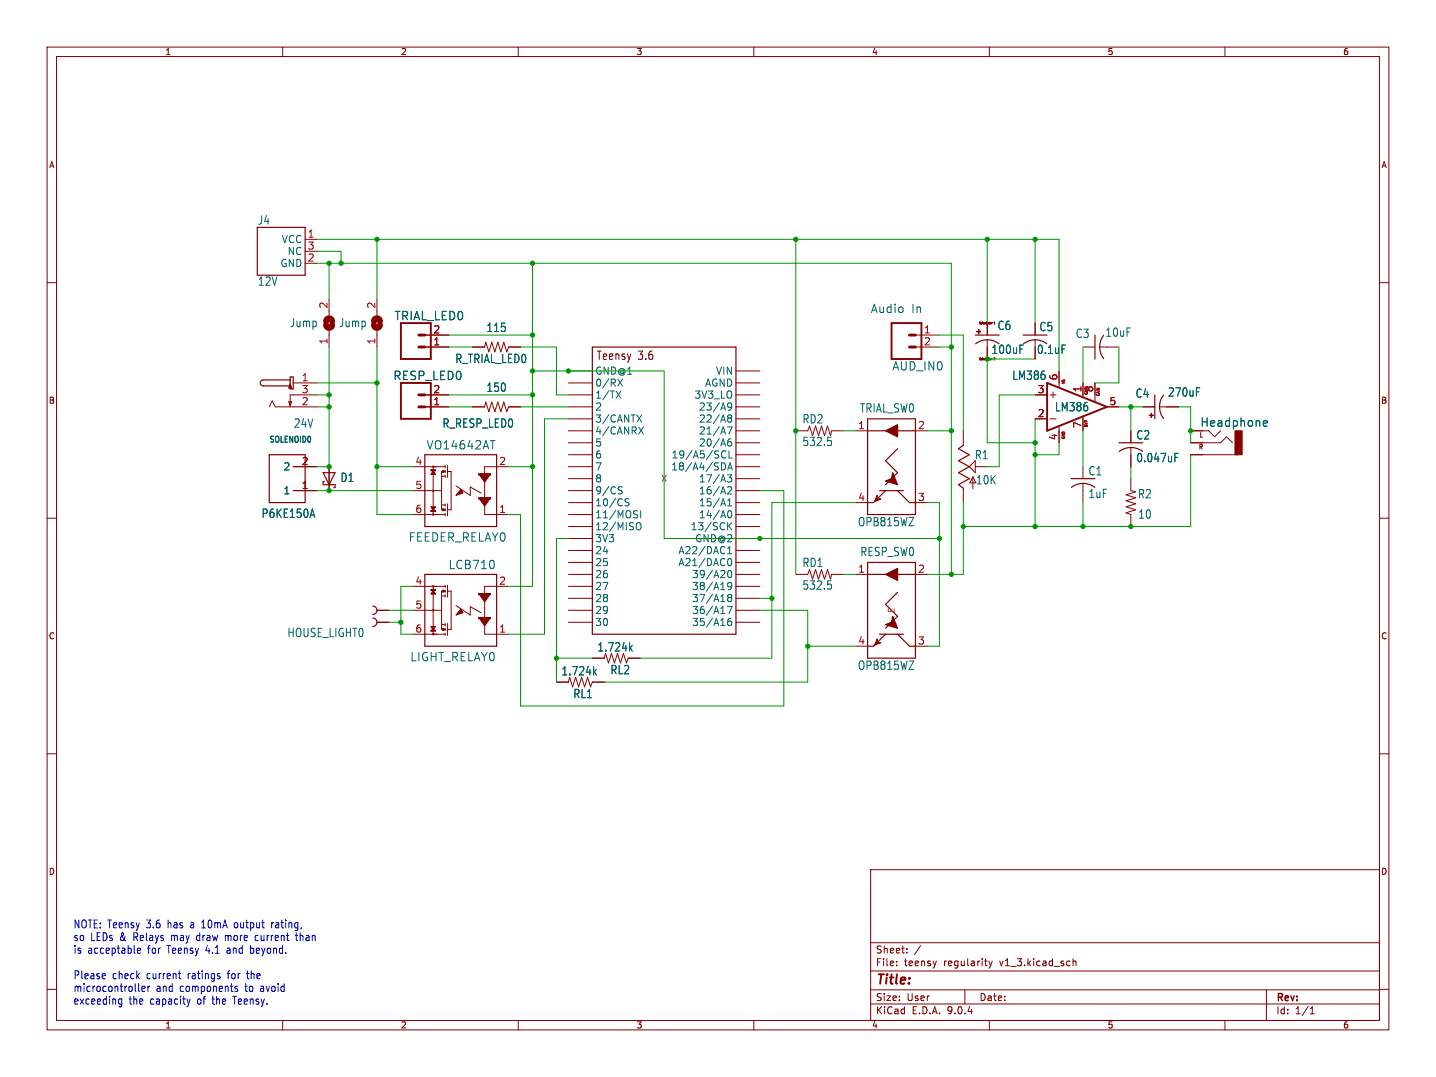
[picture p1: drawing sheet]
<svg xmlns="http://www.w3.org/2000/svg" width="305mm" height="229mm" viewBox="0 0 305 229" stroke-linecap="round" stroke-linejoin="round" font-family="sans-serif">
<g fill="none" stroke="#840000" stroke-width=".21">
<path d="M10 10h284.8v208.6h-284.8zM12 12h280.8v204.6h-280.8zM60 10v2M110 10v2M160 10v2M210 10v2M260 10v2M64.8 50.8h2.5M64.8 53.3h2.5M64.8 55.9h2.5M10 60h2M69.8 63.5v3.4"/>
<path d="M69.8 70.2v3.5M80 63.5v3.4M80 70.2v3.5M90.2 73.7h5M90.2 71.1h5M100.3 73.7h2.6l.2-1.1 .7 2.1 .6-2.1 .6 2.1 .7-2.1 .6 2.1 .6-2.1 .7 2.1 .3-1h2.6M120.6 78.7h5.1M156.2 78.7h5.1M194.3 73.7h5.1M194.3 71.1h5.1M207.9 76v.1M208 76h-.1"/>
<path d="M208 76h.1M208.1 68.4h-.2M208.6 68.4h.1M208.6 76h.1M209.4 68.4h-.1M209.4 76h-.1M209.4 68.4h.1M209.4 76h.1M209.5 68.6v2.5M209.5 72.1v4.1M210.1 68.4v.4M210.1 76v.4"/>
<path d="M210.3 68.5h.1M210.3 76.4h.1M210.4 68.7l-.1 .1M210.4 68.5l-.2 .1M210.4 76.4h-.1M210.4 76.2h-.2M210.5 68.5v.3M210.5 76.1v.3M210.5 68.5v.1M210.6 68.5h-.1M210.6 68.5h.1M219.7 68.6v2.5"/>
<path d="M219.7 72.1v1.6M224.8 78.7v3.5M229.9 73.7h2.5M233.4 73.7h4.1M292.8 60h2M57.1 86.4l.7-1.3 .6 1.3h8.9M61.3 85.2h.6l-.3 1zM62.2 81.3h5.1M62.2 99.1h5.1M67.3 83.8h-5.7v2.4M69.8 99.1v5M87.6 99.1h6.9"/>
<path d="M90.2 86.4h5M90.2 83.8h5M91.9 99.1v10.1M94.5 98.8v.5M94.5 99.8v.5M95 98.8v2.5M100.3 86.4h2.6l.2-1.1 .7 2.1 .6-2.1 .6 2.1 .7-2.1 .6 2.1 .6-2.1 .7 2.1 .3-1h2.6M107.9 99.1h-5v10.1h5M120.6 86.4h5.1M120.6 83.8h5.1M120.6 81.3h5.1M120.6 91.4h5.1"/>
<path d="M120.6 88.9h5.1M120.6 94h5.1M120.6 96.5h5.1M120.6 99.1h5.1M156.2 86.4h5.1M156.2 83.8h5.1M156.2 81.3h5.1M156.2 91.4h5.1M156.2 88.9h5.1M156.2 94h5.1M156.2 96.5h5.1M156.2 99.1h5.1"/>
<path d="M168.9 91.4h2.5l.4-1 .7 2.1 .6-2.1 .6 2.1 .7-2.1 .6 2.1 .6-2.1 .7 2.1 .2-1.1h2.6M181.6 91.4h2.5M194.3 91.4h2.5M204.5 91.4v3.1M205.7 99.1l1.3-1.3v2.5zM207 99.1h2.5M219.7 83.8h2.5M219.7 88.9h2.5M222.9 83.8h1.3M222.9 88.9h1.3M223.5 83.2v1.3M224.8 90.5v3.5"/>
<path d="M229.9 81.3v3M229.9 88.4v3M229.9 99.1v2.5M232.4 81.3v4M234.9 86.4h2.6M240 91.4v2.6M240 95v4.1M242.6 86.4h2.5M246.1 86.4h4.1M252.7 91.4h2.6M252.7 94h6.4l1.2-1.3 1.3 1.3M252.7 96.5h10.2"/>
<path d="M256.5 91.4l1.3 1.3 1.3-1.3M10 110h2M62.2 104.1h5.1M87.6 104.1h6.1M87.6 109.2h6.9M93.7 107.2h.8M93.7 101.1h.8M94.5 100.8v.5M94.5 106.9v.5M94.5 108v.5M94.5 109v.5M94.5 100.1h-.8v8.1h.8"/>
<path d="M95 100.1h.8v8.1h-.8M95 106.9v2.6M96.8 103.1l3 2.1v-1.8l2.3 1.2M120.6 106.7h5.1M120.6 101.6h5.1M120.6 104.1h5.1M120.6 109.2h5.1M120.6 111.8h5.1M120.6 114.3h5.1M120.6 116.8h5.1M120.6 119.4h5.1M156.2 106.7h5.1"/>
<path d="M156.2 101.6h5.1M156.2 104.1h5.1M156.2 109.2h5.1M156.2 111.8h5.1M156.2 114.3h5.1M156.2 116.8h5.1M156.2 119.4h5.1M181.6 106.7h2.5M194.3 106.7h2.5M204.5 103.6v3.1M206.5 101.2l-.6 1.3h1.2M229.9 102.6v4.1"/>
<path d="M240 101.6v2.5l1 .3-2 .6 2 .7-2 .6 2 .6-2 .7 2 .6-2 .6 1 .4v2.6M292.8 110h2M80 129.5h2.5M80 132.1h2.5M87.6 124.5h6.9M87.6 129.5h6.1M87.6 134.6h6.9M91.9 124.5v10.1M93.7 132.6h.8M93.7 126.5h.8M94.5 125.5h-.8v8.1h.8M94.5 124.2v.5"/>
<path d="M94.5 125.2v.5M94.5 126.2v.5M94.5 132.3v.5M94.5 133.4v.5M94.5 134.4v.5M95 125.5h.8v8.1h-.8M95 124.2v2.5M95 132.3v2.6M96.8 128.5l3 2.1v-1.8l2.3 1.2M107.9 124.5h-5v10.1h5M120.6 121.9h5.1M120.6 124.5h5.1"/>
<path d="M120.6 127h5.1M120.6 129.5h5.1M120.6 132.1h5.1M125.7 139.7h2.6l.2-1 .7 2 .6-2 .6 2 .7-2 .6 2 .6-2 .7 2 .3-1h2.6M156.2 121.9h5.1M156.2 124.5h5.1M156.2 127h5.1M156.2 129.5h5.1M156.2 132.1h5.1M168.9 121.9h2.5l.4-1 .7 2 .6-2 .6 2 .7-2 .6 2 .6-2 .7 2 .2-1h2.6M181.6 121.9h2.5M181.6 137.2h2.5"/>
<path d="M194.3 121.9h2.5M194.3 137.2h2.5M118.1 144.8h2.5l.3-1 .6 2 .7-2 .6 2 .6-2 .7 2 .6-2 .6 2 .4-1h2.6M10 160h2M292.8 160h2M184.8 184.6h108v32h-108zM10 210h2M60 216.6v2M110 216.6v2M160 216.6v2M184.8 213.1h108M184.8 210.1h108"/>
<path d="M184.8 206.1h108M184.8 200.1h108M190.3 204.8v.2M190.3 204.1v.1M192.5 202.1v.2M192.5 201.4v.1M195.4 200.7l-1.3 1.9M198.8 204l-.4 1M204.8 210.1v3M209.9 204l.4 1M210 216.6v2M210.3 205l-.4 .5"/>
<path d="M210.6 204l-.3 1M227.8 203.5v1.5M227.8 204.1l.2-.1 .3 .1 .1 .9M260 216.6v2M268.8 210.1v6.5M278.1 215.2h.9M278.1 214.1l.4-.4v1.5M292.8 210h2"/>
</g>
<g fill="none" stroke="#840000" stroke-width=".25">
<path d="M54.6 48.3h10.2v10.1h-10.2zM125.7 73.7h30.5v60.9h-30.5zM207 71.1h5.1M207.1 73a4 4 0 0 1 4.9 0M217.2 71.1h5M217.2 73a4 4 0 0 1 5 0M232.4 71.1v5.1M234.3 71.2a4 4 0 0 0 0 4.9M57.1 96.5h7.7v10.2h-7.7zM61.6 80.6h-5.8l-.4 .2-.2 .5 .2 .4 .4 .2h5.8M61.6 80h.6v2.6h-.6zM90.2 96.5h15.2v15.3h-15.2z"/>
<path d="M184.1 88.9h10.2v20.3h-10.2zM184.1 91.4h3.9M190.5 90.2v2.5M190.5 91.4h3.8M190.5 95.3l-2.5 2.5 2.5 2.5-2.5 2.6M204.5 94.5l-1 .8 2.2 1.2-2.2 1.3 2.2 1.3-2.2 1.2 2.2 1.3-2.2 1.3 1 .7M237.5 94h5.1M237.6 95.8a4 4 0 0 1 4.9 0M245.1 83.8v5.1M247 83.9a4 4 0 0 0 0 4.9M68.6 100.3h2.5l-1.3 2.6zM68.8 102.2h-.2v.7h2.5v.6h-.2"/>
<path d="M184.1 119.4h10.2v20.3h-10.2zM186.7 104.1h5.1M188 104.1l-2.6 2.6h-1.3M190.5 104.1l2.5 2.6h1.3M227.3 101.6h5.1M227.4 103.5a4 4 0 0 1 5 0M79.1 131.2a.89 .89 0 0 1 .9 .9 .89 .89 0 0 1-.9 .9M79.1 128.7a.89 .89 0 0 1 .9 .8 .89 .89 0 0 1-.9 .9M90.2 121.9h15.2v15.3h-15.2zM184.1 121.9h3.9M186.7 134.6h5.1M188 134.6l-2.6 2.6h-1.3"/>
<path d="M190.5 120.7v2.5M190.5 121.9h3.8M190.5 125.7l-2.5 2.6 2.5 2.5-2.5 2.6M190.5 134.6l2.5 2.6h1.3"/>
<circle cx="91.9" cy="99.1" r=".13"/>
<circle cx="91.9" cy="104.1" r=".13"/>
<circle cx="91.9" cy="109.2" r=".13"/>
<circle cx="91.9" cy="129.5" r=".13"/>
<circle cx="91.9" cy="124.5" r=".13"/>
<circle cx="91.9" cy="134.6" r=".13"/>
</g>
<g fill="#840000" stroke="#840000" stroke-width=".21">
<path d="M61.6 81.4l.3 1h-.6z"/>
<path d="M207.3 70.3h.9v.2h-.9z"/>
<path d="M207.7 69.9h.1v.9h-.1z"/>
<path d="M101.6 131.1h2.5v.2h-2.5z"/>
<path d="M101.6 131.1h2.5l-1.2 1.7z"/>
<path d="M101.6 126h2.5v.2h-2.5z"/>
<path d="M101.6 126h2.5l-1.2 1.8z"/>
<path d="M97.8 129.3l.5 .7-1.5 .6z"/>
<path d="M94 133.4l.5 .2-.5 .3z"/>
<path d="M94 125.2l.5 .3-.5 .2z"/>
<path d="M91.4 133.7h1.1v.3h-1.1z"/>
<path d="M91.4 125.1h1.1v.2h-1.1z"/>
<path d="M91.4 133h1.1l-.6 .7z"/>
<path d="M91.9 125.3l.6 .8h-1.1z"/>
<path d="M101.6 105.7h2.5v.2h-2.5z"/>
<path d="M101.6 105.7h2.5l-1.2 1.7z"/>
<path d="M101.6 100.6h2.5v.2h-2.5z"/>
<path d="M101.6 100.6h2.5l-1.2 1.8z"/>
<path d="M97.8 103.9l.5 .7-1.5 .6z"/>
<path d="M94 108l.5 .2-.5 .3z"/>
<path d="M94 99.8l.5 .3-.5 .2z"/>
<path d="M91.4 108.3h1.1v.3h-1.1z"/>
<path d="M91.4 99.7h1.1v.2h-1.1z"/>
<path d="M91.4 107.6h1.1l-.6 .7z"/>
<path d="M91.9 99.9l.6 .8h-1.1z"/>
<path d="M262.1 91.4h1.6v5.1h-1.6z"/>
<path d="M244.3 87.7h.1v.9h-.1z"/>
<path d="M243.9 88.1h.9v.1h-.9z"/>
</g>
<g fill="#840000" stroke="#840000" stroke-width=".25">
<path d="M188 91.4l2.5-1.2v2.5z"/>
<path d="M189.5 100.3l1 2.6-2.5-.8 1.2-.5z"/>
<path d="M186.2 105.2v.7h.7l-1.2 .5z"/>
<path d="M188 121.9l2.5-1.2v2.5z"/>
<path d="M189.5 130.8l1 2.6-2.5-.8 1.2-.5z"/>
<path d="M186.2 135.6v.8h.7l-1.2 .5z"/>
</g>
<g fill="none" stroke="#006464" stroke-width=".21">
<path d="M216.5 73.2h.7M104.1 93.5h1M130.8 83l1 1.5M131.1 80.5l1 1.5M131.8 83l-1 1.5M132.1 80.5l-1 1.5M135.2 88.1l1 1.5M135.6 90.6l1 1.5M136.2 88.1l-1 1.5M136.6 90.6l-1 1.5M153.5 98.2a.82 .82 0 0 1 .5 .8 .82 .82 0 0 1-.5 .8M153.6 95.7l-.2 .1"/>
<path d="M153.8 95.7l.3 .1M154.1 97.1l-.3 .1-.4-.1M154.4 90.6h1l-.7 1.5M154.4 88.4l.3-.3h.5l.1 .3-.3 .3M154.4 94l.3-.3h.3l.3 .3v.4l-.3 .3-.4-.1-.2-.2M154.4 86.2l.3 .3h.3l.3-.3M154.4 88.4l.3 .3M154.4 99.8l.5-1.6 .6 1.6M154.5 85.7l-.1 .1M154.6 99.3h.7M154.7 88.7h.3M154.7 88.7l-.3 .3"/>
<path d="M154.7 95.7v1.5h.8M155 88.7l.3 .3-.1 .5-.5 .1-.3-.3M155.2 93.2h-.5l-.3 .6M155.2 85.7a1.01 1.01 0 0 1-.3 1.4h-.3M175.7 92.8h.7M176.2 93.5l.3 .3v.4l-.3 .4M249.4 97.1h.5M249.4 96.2h.7M253.9 82.3h.8M268.2 90.4h.7M268.2 89.4l.5-.1 .3 .4-.8 .2M65.9 109.3h.8"/>
<path d="M66.3 108l.5 1.8M104.8 119.3v1.1M131.5 104l.4 .2 .2 .3-.3 .3h-.4M131.5 103.3l.6 .1M132.7 106.4l.7 .3 .1 .4-.3 .3-.5-.1M133.5 105.9h-.6l-.2 .1M135 109.2l.3 .3-.3 .4M135.1 108.4l.2 .1M135.3 111l.1-.1a.51 .51 0 0 1 .7 .5v.5a.51 .51 0 0 1-.3 .5 .51 .51 0 0 1-.5 0M136 108.4v1.5M154.4 100.8h.9l-.5 .6 .4 .1v.7l-.2 .1-.6-.1M154.4 103.5l.6-.2 .3 .4-.9 1.1h.9"/>
<path d="M154.4 107.4h.9M154.4 109l.2-.5 .2-.1a.81 .81 0 0 1 .5 .8 .81 .81 0 0 1-.5 .7l-.2-.1-.2-.5M154.4 106.3l.5-.4v1.5M154.4 116.4l.5-.4v1.5M154.4 117.5h.9M154.6 118.7l.2-.1a.81 .81 0 0 1 .5 .7 .81 .81 0 0 1-.5 .8l-.2-.2M154.7 111.6l.6 .9M155.3 110.9l-.9 .9M133.8 137.5l.4 .7M134.2 137l-.6 .7M154.4 128.7h1l-.7 1.5M154.6 121.2l.2-.1a.81 .81 0 0 1 .5 .8 .81 .81 0 0 1-.5 .7l-.2-.1-.2-.5z"/>
<path d="M154.7 126.8l-.3-.3 .3-.3h.3l.3 .3-.3 .3M154.7 126.8l-.3 .3 .1 .5 .2 .1 .5-.1 .1-.2-.1-.4-.2-.2M154.7 126.8h.3M155.2 131.3h-.5a1.03 1.03 0 0 0 0 1.5l.5-.2 .1-.5-.3-.3h-.3l-.3 .3M155.3 124.3l-.3 .3h-.3l-.3-.3 .2-.6 .4-.1 .2 .2a1.01 1.01 0 0 1-.3 1.4h-.3M175.7 123.3h.7M176.2 124l.3 .3v.4l-.3 .4M126.1 142.6l.5 .7M126.6 142.1l-.6 .7"/>
</g>
<path d="M85.1 68.6h6.3v7.6h-6.3zM189.2 68.6h6.4v7.6h-6.4zM85.1 81.3h6.3v7.6h-6.3zM222.2 81.3l12.7 5.1-12.7 5z" fill="none" stroke="#840000" stroke-width=".41"/>
<path d="M88.9 73.7h1.3M88.9 71.1h1.3M193 73.7h1.3M193 71.1h1.3M88.9 83.8h1.3M88.9 86.4h1.3" fill="none" stroke="#840000" stroke-width=".61"/>
<path d="M69.2 69l.2 .4 .5 .2 .4-.2 .2-.4M69.2 68.2l.2-.4 .4-.2 .5 .2 .2 .4M79.4 69l.2 .4 .4 .2 .5-.2 .1-.4M79.4 68.2l.2-.4 .4-.2 .5 .2 .1 .4" fill="none" stroke="#840000" stroke-width="1.3"/>
<g fill="none" stroke="#009600" stroke-width=".21">
<path d="M67.3 50.8h157.5v27.9M67.3 55.9h134.6v66M67.3 53.3h5.1v2.6M69.8 55.9v7.6M80 50.8v12.7M113 55.9v68.6h-5.1M168.9 50.8v71.1M209.5 50.8v17.8M219.7 50.8v17.8M69.8 73.7v25.4h-2.5M80 73.7v35.5h7.6M95.2 71.1h17.8"/>
<path d="M95.2 73.7h5.1M110.5 73.7h7.6v10.1h2.5M113 78.7h28v35.6h58.4M199.4 71.1h5.1v20.3M199.4 73.7h2.5M219.7 76.2h-10.2v17.8h10.2M229.9 73.7v7.6M237.5 73.7v7.6h-5.1M67.3 81.3h12.7M67.3 86.4h2.5M67.3 83.8h2.5M80 99.1h7.6"/>
<path d="M95.2 86.4h5.1M95.2 83.8h17.8M107.9 99.1h5.1M110.5 86.4h10.1M120.6 88.9h-5v45.7h-7.7M179.1 91.4h2.5M196.8 91.4h5.1M219.7 83.8h-7.6v15.3h-2.6M219.7 88.9v22.9M224.8 94v2.5h-5.1M229.9 91.4v7.7M237.5 86.4h5.1"/>
<path d="M240 86.4v5M240 99.1v2.5M250.2 86.4h2.5v7.6M252.7 96.5v15.3h-48.2M67.3 104.1h20.3M120.6 114.3h-2.5v30.5M161.3 104.1h5.1v45.8h-55.9v-40.7h-2.6M181.6 106.7h-17.8v33h-27.9M196.8 106.7h2.6v30.5h-2.6M204.5 106.7v15.2h-7.7M229.9 106.7v5.1M82.5 132.1h2.6"/>
<path d="M82.5 129.5h5.1M87.6 124.5h-2.5v10.1h2.5M118.1 139.7h7.6M161.3 129.5h10.1v15.3h-43.1M161.3 127h2.5M171.4 137.2h10.2M179.1 121.9h2.5"/>
</g>
<g fill="none" stroke="#0000c2" stroke-width=".21">
<path d="M54.3 198.6l-.2 .3 .2 .7M57.7 195.8v1.2M57.8 195.9l-.1 .3M62.7 198.5h.5M62.9 198v1.4l.2 .3M22.2 206.6l.2 .4-.7 .2M22.3 207.7l-.1 .1M25.2 213l.2 .2 .4-.1M25.8 212v1.4l-.2 .3-.4-.1M25.8 212.1l-.4-.1-.2 .2M29.2 201.8l.6-.2v-.3l-.4-.1-.2 .3v.8h.6M29.4 208.8v1.4l.2 .3"/>
<path d="M30.1 209.9l.7-.2-.1-.3-.4-.1-.2 .3 .1 .8h.5M31.4 209.3v1.2M31.8 209.3l-.4 .4M37.8 206.6h.6M38.1 207.7l.3 .1M39.7 212l.3 1.2M40 213.2l-.1 .4M40.4 212l-.4 1.2M46.7 207.3v.4M50.4 209.4l-.3-.1-.2 .3v.2l.5 .2v.4h-.5"/>
</g>
<g fill="#009600" stroke="#009600" stroke-width=".21">
<circle cx="209.5" cy="76.2" r=".46"/>
<circle cx="201.9" cy="91.4" r=".46"/>
<circle cx="219.7" cy="50.8" r=".46"/>
<circle cx="209.5" cy="50.8" r=".46"/>
<circle cx="201.9" cy="73.7" r=".46"/>
<circle cx="80" cy="50.8" r=".46"/>
<circle cx="69.8" cy="99.1" r=".46"/>
<circle cx="80" cy="99.1" r=".46"/>
<circle cx="69.8" cy="86.4" r=".46"/>
<circle cx="69.8" cy="83.8" r=".46"/>
<circle cx="69.8" cy="104.1" r=".46"/>
<circle cx="72.4" cy="55.9" r=".46"/>
<circle cx="69.8" cy="55.9" r=".46"/>
<circle cx="201.9" cy="121.9" r=".46"/>
<circle cx="168.9" cy="91.4" r=".46"/>
<circle cx="199.4" cy="114.3" r=".46"/>
<circle cx="120.6" cy="78.7" r=".46"/>
<circle cx="113" cy="83.8" r=".46"/>
<circle cx="113" cy="78.7" r=".46"/>
<circle cx="113" cy="71.1" r=".46"/>
<circle cx="113" cy="55.9" r=".46"/>
<circle cx="168.9" cy="50.8" r=".46"/>
<circle cx="80" cy="81.3" r=".46"/>
<circle cx="85.1" cy="132.1" r=".46"/>
<circle cx="118.1" cy="139.7" r=".46"/>
<circle cx="113" cy="99.1" r=".46"/>
<circle cx="219.7" cy="96.5" r=".46"/>
<circle cx="219.7" cy="94" r=".46"/>
<circle cx="229.9" cy="111.8" r=".46"/>
<circle cx="240" cy="111.8" r=".46"/>
<circle cx="252.7" cy="91.4" r=".46"/>
<circle cx="240" cy="86.4" r=".46"/>
<circle cx="219.7" cy="111.8" r=".46"/>
<circle cx="204.5" cy="111.8" r=".46"/>
<circle cx="171.4" cy="137.2" r=".46"/>
<circle cx="163.8" cy="127" r=".46"/>
<circle cx="161.3" cy="114.3" r=".46"/>
</g>
<text font-size="2.8" fill="#840000" x="185.8" y="209.5">Title:</text>
<g font-size="2.5" fill="#006464">
<text x="54.7" y="47.9">J4</text>
<text x="54.7" y="60.9">12V</text>
<text x="61.5" y="69.7">Jump</text>
<text x="71.9" y="69.7">Jump</text>
<text x="83.7" y="68.2">TRIAL_LED0</text>
<text x="103.2" y="70.7">115</text>
<text x="184.8" y="66.6">Audio</text>
<text x="193.4" y="66.6">In</text>
<text x="211.6" y="70.2">C6</text>
<text x="220.5" y="70.5">C5</text>
<text x="228.2" y="71.9">C3</text>
<text x="234.5" y="71.7">10uF</text>
<text x="96.5" y="77.3">R_TRIAL_LED0</text>
<text x="210.4" y="75.3">100uF</text>
<text x="83.4" y="80.9">RESP_LED0</text>
<text x="103.2" y="83.4">150</text>
<text x="189.3" y="78.8">AUD_IN0</text>
<text x="214.8" y="80.8">LM386</text>
<text x="182.4" y="87.8">TRIAL_SW0</text>
<text x="223.8" y="87.5">LM386</text>
<text x="240.9" y="84.6">C4</text>
<text x="247.8" y="84.4">270uF</text>
<text x="62.3" y="91">24V</text>
<text x="90.5" y="95.6">VO14642AT</text>
<text x="93.8" y="91">R_RESP_LED0</text>
<text x="170.2" y="90.1">RD2</text>
<text x="170.2" y="94.9">532.5</text>
<text x="241.1" y="93.5">C2</text>
<text x="254.7" y="90.8">Headphone</text>
<text x="206.8" y="97.7">R1</text>
<text x="230.9" y="101.1">C1</text>
<text x="241.1" y="98.3">0.047uF</text>
<text x="72.2" y="102.5">D1</text>
<text x="207.1" y="103">10K</text>
<text x="230.9" y="105.9">1uF</text>
<text x="241.4" y="106">R2</text>
<text x="55.4" y="110.1">P6KE150A</text>
<text x="182" y="111.9">OPB815WZ</text>
<text x="241.5" y="110.3">10</text>
<text x="86.7" y="115.2">FEEDER_RELAY0</text>
<text x="182.5" y="118.3">RESP_SW0</text>
<text x="95.1" y="121">LCB710</text>
<text x="170.2" y="120.6">RD1</text>
<text x="170.2" y="125.4">532.5</text>
<text x="60.9" y="135.4">HOUSE_LIGHT0</text>
<text x="87" y="140.6">LIGHT_RELAY0</text>
<text x="119.1" y="143.6">1.724k</text>
<text x="126.7" y="138.5">1.724k</text>
<text x="129.5" y="143.3">RL2</text>
<text x="182" y="142.4">OPB815WZ</text>
<text x="121.6" y="148.4">RL1</text>
</g>
<g font-size="2.5" fill="#840000">
<text x="126.5" y="76.6">Teensy</text>
<text x="135.3" y="76.6">3.6</text>
<text x="220" y="75.3">0.1uF</text>
</g>
<g font-size="2.3" fill="#0000c2">
<text x="15.5" y="197.2">NOTE: Teensy</text>
<text x="31.1" y="197.2">3.6</text>
<text x="35.8" y="197.2">has</text>
<text x="40.7" y="197.2">a 10mA</text>
<text x="50.4" y="197.2">output</text>
<text x="58.4" y="197.2">rating,</text>
<text x="15.5" y="199.9">so LEDs &amp;</text>
<text x="15.5" y="202.6">is</text>
<text x="18.6" y="202.6">acceptable</text>
<text x="28.5" y="199.9">Relays</text>
<text x="31.4" y="202.6">for</text>
<text x="35.7" y="202.6">Teensy</text>
<text x="36.7" y="199.9">may</text>
<text x="42.2" y="199.9">draw</text>
<text x="44" y="202.6">4.1</text>
<text x="48.4" y="199.9">more</text>
<text x="48.7" y="202.6">and</text>
<text x="53.8" y="202.6">beyond.</text>
<text x="55" y="199.9">current</text>
<text x="63.8" y="199.9">than</text>
<text x="15.5" y="208">Please</text>
<text x="23.8" y="208">check</text>
<text x="31.2" y="208">current</text>
<text x="40" y="208">ratings</text>
<text x="48.7" y="208">for</text>
<text x="52.9" y="208">the</text>
<text x="15.5" y="210.7">microcontroller</text>
<text x="15.5" y="213.4">exceeding</text>
<text x="27.3" y="213.4">the</text>
<text x="31.9" y="213.4">capacity</text>
<text x="33.1" y="210.7">and</text>
<text x="38.2" y="210.7">components</text>
<text x="42.1" y="213.4">of</text>
<text x="45.4" y="213.4">the</text>
<text x="50" y="213.4">Teensy.</text>
<text x="52.2" y="210.7">to</text>
<text x="55.6" y="210.7">avoid</text>
</g>
<g font-size="2.1" fill="#006464">
<text x="59.8" y="51.8">VCC</text>
<text x="59.5" y="56.9">GND</text>
<text x="61" y="54.3">NC</text>
<text x="126.2" y="79.7">GND@1</text>
<text x="126.2" y="82.3">0/RX</text>
<text x="149.6" y="82.3">AGND</text>
<text x="151.9" y="79.7">VIN</text>
<text x="126.2" y="84.8">1/TX</text>
<text x="126.2" y="87.4">2</text>
<text x="126.2" y="89.9">3/CANTX</text>
<text x="147.3" y="84.8">3V3_LO</text>
<text x="148.3" y="87.4">23/A9</text>
<text x="148.3" y="89.9">22/A8</text>
<text x="126.2" y="92.4">4/CANRX</text>
<text x="126.2" y="95">5</text>
<text x="148.3" y="92.4">21/A7</text>
<text x="148.3" y="95">20/A6</text>
<text x="60.1" y="100.1">2</text>
<text x="126.2" y="97.5">6</text>
<text x="126.2" y="100.1">7</text>
<text x="142.4" y="100.1">18/A4/SDA</text>
<text x="142.5" y="97.5">19/A5/SCL</text>
<text x="60.1" y="105.1">1</text>
<text x="126.2" y="102.6">8</text>
<text x="126.2" y="105.1">9/CS</text>
<text x="126.2" y="107.7">10/CS</text>
<text x="148.3" y="102.6">17/A3</text>
<text x="148.3" y="105.1">16/A2</text>
<text x="148.3" y="107.7">15/A1</text>
<text x="126.2" y="110.2">11/MOSI</text>
<text x="126.2" y="112.8">12/MISO</text>
<text x="146.6" y="112.8">13/SCK</text>
<text x="148.3" y="110.2">14/A0</text>
<text x="126.2" y="115.3">3V3</text>
<text x="126.2" y="117.8">24</text>
<text x="143.9" y="117.8">A22/DAC1</text>
<text x="147.5" y="115.3">GND@2</text>
<text x="126.2" y="120.4">25</text>
<text x="126.2" y="122.9">26</text>
<text x="126.2" y="125.5">27</text>
<text x="143.9" y="120.4">A21/DAC0</text>
<text x="146.8" y="122.9">39/A20</text>
<text x="146.8" y="125.5">38/A19</text>
<text x="126.2" y="128">28</text>
<text x="126.2" y="130.5">29</text>
<text x="146.8" y="128">37/A18</text>
<text x="146.8" y="130.5">36/A17</text>
<text x="126.2" y="133.1">30</text>
<text x="146.8" y="133.1">35/A16</text>
</g>
<g font-size="2.1" fill="#a90000">
<text x="65.2" y="50.5">1</text>
<text x="65.2" y="53.1">3</text>
<text x="65.2" y="55.6">2</text>
<text x="69.6" y="65.6" transform="rotate(-90 69.6 65.6)">2</text>
<text x="79.8" y="65.6" transform="rotate(-90 79.8 65.6)">2</text>
<text x="91.9" y="70.9">2</text>
<text x="196" y="70.9">1</text>
<text x="69.6" y="73.2" transform="rotate(-90 69.6 73.2)">1</text>
<text x="79.8" y="73.2" transform="rotate(-90 79.8 73.2)">1</text>
<text x="91.9" y="73.4">1</text>
<text x="196" y="73.4">2</text>
<text x="64" y="83.6">3</text>
<text x="64" y="81">1</text>
<text x="91.9" y="83.6">2</text>
<text x="220.2" y="83.6">3</text>
<text x="224.5" y="80.8" transform="rotate(-90 224.5 80.8)">6</text>
<text x="229.6" y="83.4" transform="rotate(-90 229.6 83.4)">1</text>
<text x="232.2" y="83.4" transform="rotate(-90 232.2 83.4)">8</text>
<text x="64" y="86.1">2</text>
<text x="91.9" y="86.1">1</text>
<text x="220.2" y="88.6">2</text>
<text x="235.4" y="86.1">5</text>
<text x="182.1" y="91.2">1</text>
<text x="194.8" y="91.2">2</text>
<text x="224.5" y="93.5" transform="rotate(-90 224.5 93.5)">4</text>
<text x="229.6" y="91" transform="rotate(-90 229.6 91)">7</text>
<text x="64" y="98.8">2</text>
<text x="88.1" y="98.8">4</text>
<text x="105.9" y="98.8">2</text>
<text x="64" y="103.9">1</text>
<text x="88.1" y="103.9">5</text>
<text x="182.1" y="106.4">4</text>
<text x="194.8" y="106.4">3</text>
<text x="88.1" y="109">6</text>
<text x="105.9" y="109">1</text>
<text x="88.1" y="124.2">4</text>
<text x="105.9" y="124.2">2</text>
<text x="182.1" y="121.7">1</text>
<text x="194.8" y="121.7">2</text>
<text x="88.1" y="129.3">5</text>
<text x="88.1" y="134.4">6</text>
<text x="105.9" y="134.4">1</text>
<text x="182.1" y="136.9">4</text>
<text x="194.8" y="136.9">3</text>
</g>
<g font-size="2.1" fill="#840000">
<text x="185.8" y="202.6">Sheet:</text>
<text x="185.8" y="205.3">File:</text>
<text x="191.9" y="205.3">teensy</text>
<text x="200.3" y="205.3">regularity</text>
<text x="212.3" y="205.3">v1_3.kicad_sch</text>
<text x="185.8" y="215.5">KiCad</text>
<text x="185.8" y="212.7">Size:</text>
<text x="192.5" y="212.7">User</text>
<text x="193.5" y="215.5">E.D.A.</text>
<text x="201.1" y="215.5">9.0.4</text>
<text x="207.8" y="212.7">Date:</text>
<text x="270.8" y="212.9">Rev:</text>
<text x="270.8" y="215.5">Id:</text>
<text x="274.9" y="215.5">1/1</text>
</g>
<g font-size="1.8" fill="#840000">
<text x="35" y="11.9">1</text>
<text x="85" y="11.9">2</text>
<text x="135" y="11.9">3</text>
<text x="185" y="11.9">4</text>
<text x="235" y="11.9">5</text>
<text x="285" y="11.9">6</text>
<text x="10.3" y="35.9">A</text>
<text x="293.1" y="35.9">A</text>
<text x="10.3" y="85.9">B</text>
<text x="293.1" y="85.9">B</text>
<text x="10.3" y="135.9">C</text>
<text x="293.1" y="135.9">C</text>
<text x="10.3" y="185.9">D</text>
<text x="293.1" y="185.9">D</text>
<text x="35" y="218.5">1</text>
<text x="85" y="218.5">2</text>
<text x="135" y="218.5">3</text>
<text x="185" y="218.5">4</text>
<text x="235" y="218.5">5</text>
<text x="285" y="218.5">6</text>
</g>
<text font-size="1.8" fill="#006464" x="57.1" y="94.1">SOLENOID0</text>
<g font-size="1.8" fill="#840084">
<text x="140.3" y="102.5">X</text>
<text x="190.1" y="130.2" transform="rotate(-90 190.1 130.2)">E</text>
</g>
<g font-size="1.4" fill="#840000">
<text x="254.3" y="95.6">R</text>
<text x="254.5" y="93.1">L</text>
</g>
<g font-size=".8" fill="#840000">
<text x="226.3" y="81.7" transform="rotate(-90 226.3 81.7)">VS</text>
<text x="233.6" y="84.2" transform="rotate(-90 233.6 84.2)">GAIN</text>
<text x="226.3" y="93.3" transform="rotate(-90 226.3 93.3)">GND</text>
<text x="231.1" y="90.8" transform="rotate(-90 231.1 90.8)">BYP</text>
</g>
<text font-size=".8" fill="#a90000" x="231.1" y="84" transform="rotate(-90 231.1 84)">GAIN</text>
<g font-size=".6" fill="#840000">
<text x="207.7" y="69">SpiceOrder</text>
<text x="211.1" y="69">1</text>
<text x="207.7" y="76.6">SpiceOrder</text>
<text x="211.1" y="76.6">2</text>
</g>
</svg>
